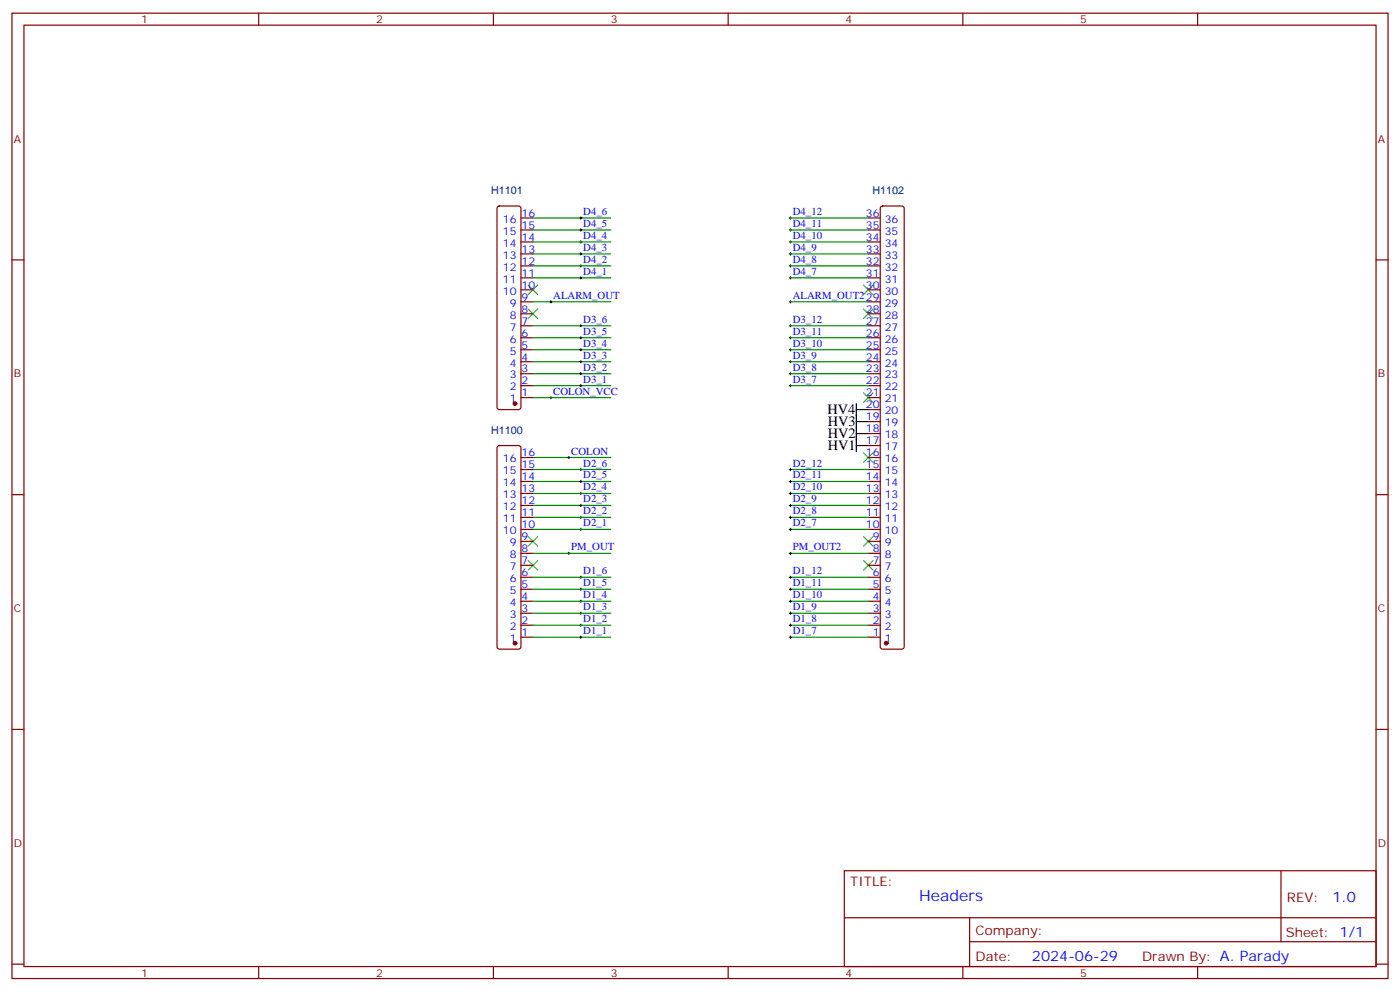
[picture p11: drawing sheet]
<svg xmlns="http://www.w3.org/2000/svg" width="412mm" height="292mm" viewBox="0 0 412 292" stroke-linecap="round" stroke-linejoin="round" font-family="sans-serif">
<g fill="none" stroke="#870000" stroke-width=".35">
<path d="M3.5 3.9h405.4v284.3h-405.4zM7.1 7.4h398.2v277.3h-398.2zM76.2 3.9v3.5M145.3 3.9v3.5M214.5 3.9v3.5M283.6 3.9v3.5M352.8 3.9v3.5M3.5 76.6h3.6M146.6 60.9l.5-.2h5.7l.5 .2 .2 .5v58.5l-.3 .5-.4 .3h-5.7l-.5-.3-.2-.5v-58.5zM153.5 78.3h3.5M153.5 74.8h3.5M153.5 71.3h3.5"/>
<path d="M153.5 67.7h3.5M153.5 64.2h3.5M255.8 78.3h3.5M255.8 74.8h3.5M255.8 71.3h3.5M255.8 67.7h3.5M255.8 64.2h3.5M259.5 60.9l.5-.2h5.6l.5 .2 .2 .5v129.1l-.2 .5-.5 .2h-5.6l-.5-.2-.2-.5v-129.1zM405.3 76.6h3.6M153.5 99.5h3.5M153.5 96h3.5M153.5 92.4h3.5"/>
<path d="M153.5 88.9h3.5M153.5 85.4h3.5M153.5 81.8h3.5M255.8 99.5h3.5M255.8 96h3.5M255.8 92.4h3.5M255.8 88.9h3.5M255.8 85.4h3.5M255.8 81.8h3.5M153.5 117.1h3.5M153.5 113.6h3.5M153.5 110.1h3.5"/>
<path d="M153.5 106.5h3.5M153.5 103h3.5M255.8 117.1h3.5M255.8 113.6h3.5M255.8 110.1h3.5M255.8 106.5h3.5M255.8 103h3.5M146.6 131.4l.5-.2h5.7l.5 .2 .2 .5v58.6l-.3 .5-.4 .2h-5.7l-.5-.2-.2-.5v-58.6zM153.5 138.3h3.5M153.5 134.8h3.5M255.8 138.3h3.5M255.8 134.8h3.5"/>
<path d="M255.8 131.2h3.5M255.8 127.7h3.5M255.8 124.2h3.5M255.8 120.7h3.5M3.5 145.7h3.6M153.5 159.5h3.5M153.5 155.9h3.5M153.5 152.4h3.5M153.5 148.9h3.5M153.5 145.3h3.5M153.5 141.8h3.5M255.8 159.5h3.5"/>
<path d="M255.8 155.9h3.5M255.8 152.4h3.5M255.8 148.9h3.5M255.8 145.3h3.5M255.8 141.8h3.5M405.3 145.7h3.6M153.5 177.1h3.5M153.5 173.6h3.5M153.5 170h3.5M153.5 166.5h3.5M153.5 163h3.5M255.8 177.1h3.5"/>
<path d="M255.8 173.6h3.5M255.8 170h3.5M255.8 166.5h3.5M255.8 163h3.5M153.5 187.7h3.5M153.5 184.2h3.5M153.5 180.6h3.5M255.8 187.7h3.5M255.8 184.2h3.5M255.8 180.6h3.5M3.5 214.8h3.6M405.3 214.8h3.6"/>
<path d="M248.7 256.5h156.6v28.2h-156.6zM377.3 256.5v20.9M248.7 270.3h156.5M285.6 277.4h119.6M285.6 270.3v14.1M3.5 284h3.6M76.2 284.7v3.5M145.3 284.7v3.5M214.5 284.7v3.5M283.6 284.7v3.5M352.8 284.7v3.5M405.3 284h3.6"/>
</g>
<g fill="none" stroke="#3c3" stroke-width=".35">
<path d="M155.6 91l2.8 2.8M155.6 84l2.8 2.8M158.4 91l-2.8 2.8M158.4 84l-2.8 2.8M254.4 91l2.8 2.8M254.4 84l2.8 2.8M257.2 91l-2.8 2.8M257.2 84l-2.8 2.8M254.4 115.7l2.8 2.8M257.2 115.7l-2.8 2.8M254.4 133.4l2.8 2.8M257.2 133.4l-2.8 2.8"/>
<path d="M155.6 158l2.8 2.9M158.4 158l-2.8 2.9M254.4 158l2.8 2.9M257.2 158l-2.8 2.9M155.6 165.1l2.8 2.8M158.4 165.1l-2.8 2.8M254.4 165.1l2.8 2.8M257.2 165.1l-2.8 2.8"/>
</g>
<g fill="#870000" stroke="#870000" stroke-width=".35">
<circle cx="151.7" cy="118.9" r=".53"/>
<circle cx="151.7" cy="189.4" r=".53"/>
<circle cx="261.1" cy="189.4" r=".53"/>
</g>
<path d="M252.2 118.9v14.1M252.2 120.7h3.6M252.2 124.2h3.6M252.2 127.7h3.6M252.2 131.2h3.6" fill="none" stroke="#000" stroke-width=".35"/>
<g fill="none" stroke="#008700" stroke-width=".35">
<path d="M157 78.3h22.9M157 64.2h22.9M157 67.7h22.9M157 71.3h22.9M157 74.8h22.9M232.8 78.3h23M232.8 64.2h23M232.8 67.7h23M232.8 71.3h23M232.8 74.8h23M157 81.8h22.9M157 88.9h22.9"/>
<path d="M157 96h22.9M157 99.5h22.9M232.8 81.8h23M232.8 88.9h23M232.8 96h23M232.8 99.5h23M157 103h22.9M157 110.1h22.9M157 106.5h22.9M157 113.6h22.9M157 117.1h22.9M232.8 103h23"/>
<path d="M232.8 110.1h23M232.8 106.5h23M232.8 113.6h23M157 138.3h22.9M157 134.8h22.9M232.8 138.3h23M157 145.3h22.9M157 141.8h22.9M157 148.9h22.9M157 152.4h22.9M157 155.9h22.9M232.8 145.3h23"/>
<path d="M232.8 141.8h23M232.8 148.9h23M232.8 152.4h23M232.8 155.9h23M157 177.1h22.9M157 170h22.9M157 173.6h22.9M157 163h22.9M232.8 177.1h23M232.8 170h23M232.8 173.6h23M232.8 163h23"/>
<path d="M157 187.7h22.9M157 184.2h22.9M157 180.6h22.9M232.8 187.7h23M232.8 184.2h23M232.8 180.6h23"/>
</g>
<g fill="none" stroke="#000" stroke-width=".29">
<path d="M170.7 78.3h.7M170.7 64.2h.7M170.7 67.7h.7M170.7 71.3h.7M170.7 74.8h.7M171.1 63.9v.7M171.1 67.4v.7M171.1 70.9v.7M171.1 74.4v.7M171.1 78v.7M232.5 78.3h.7M232.5 64.2h.7"/>
<path d="M232.5 67.7h.7M232.5 71.3h.7M232.5 74.8h.7M232.8 63.9v.7M232.8 67.4v.7M232.8 70.9v.7M232.8 74.4v.7M232.8 78v.7M161.9 88.9h.7M162.3 88.5v.8M170.7 81.8h.7M170.7 96h.7"/>
<path d="M170.7 99.5h.7M171.1 81.5v.7M171.1 95.6v.7M171.1 99.1v.7M232.5 81.8h.7M232.5 88.9h.7M232.5 96h.7M232.5 99.5h.7M232.8 81.5v.7M232.8 88.5v.8M232.8 95.6v.7M232.8 99.1v.7"/>
<path d="M161.9 117.1h.7M162.3 116.8v.7M170.7 103h.7M170.7 106.5h.7M170.7 110.1h.7M170.7 113.6h.7M171.1 102.7v.7M171.1 106.2v.7M171.1 109.7v.7M171.1 113.2v.7M232.5 103h.7M232.5 106.5h.7"/>
<path d="M232.5 110.1h.7M232.5 113.6h.7M232.8 102.7v.7M232.8 106.2v.7M232.8 109.7v.7M232.8 113.2v.7M167.2 134.8h.7M167.6 134.4v.7M170.7 138.3h.7M171.1 137.9v.7M232.5 138.3h.7M232.8 137.9v.7"/>
<path d="M170.7 145.3h.7M170.7 141.8h.7M170.7 148.9h.7M170.7 152.4h.7M170.7 155.9h.7M171.1 141.5v.7M171.1 145v.7M171.1 148.5v.7M171.1 152v.8M171.1 155.6v.7M232.5 145.3h.7M232.5 141.8h.7"/>
<path d="M232.5 148.9h.7M232.5 152.4h.7M232.5 155.9h.7M232.8 141.5v.7M232.8 145v.7M232.8 148.5v.7M232.8 152v.8M232.8 155.6v.7M167.2 163h.7M167.6 162.6v.7M170.7 177.1h.7M170.7 173.6h.7"/>
<path d="M170.7 170h.7M171.1 169.7v.7M171.1 173.2v.7M171.1 176.7v.7M232.5 177.1h.7M232.5 173.6h.7M232.5 170h.7M232.5 163h.7M232.8 162.6v.7M232.8 169.7v.7M232.8 173.2v.7M232.8 176.7v.7"/>
<path d="M170.7 184.2h.7M170.7 180.6h.7M170.7 187.7h.7M171.1 180.3v.7M171.1 183.8v.7M171.1 187.3v.7M232.5 184.2h.7M232.5 180.6h.7M232.5 187.7h.7M232.8 180.3v.7M232.8 183.8v.7M232.8 187.3v.7"/>
</g>
<text font-size="4.6" fill="#00f" x="270.8" y="265.5">Headers</text>
<g font-size="4.2">
<text x="243.7" y="122.1">HV4</text>
<text x="243.8" y="125.6">HV3</text>
<text x="243.8" y="129.1">HV2</text>
<text x="243.8" y="132.6">HV1</text>
</g>
<g font-size="4.2" fill="#00f">
<text x="392.5" y="265.7">1.0</text>
<text x="304" y="283.1">2024-06-29</text>
</g>
<g font-size="3.9" fill="#800">
<text x="250.5" y="261.1">TITLE:</text>
<text x="379.1" y="265.7">REV:</text>
<text x="287.4" y="275.3">Company:</text>
<text x="378.7" y="275.9">Sheet: 1/1</text>
<text x="287.4" y="282.9">Date:</text>
<text x="336.4" y="283">Drawn By: A. Parady</text>
</g>
<g font-size="3.2" fill="#800">
<text x="41.6" y="6.9">1</text>
<text x="110.8" y="6.9">2</text>
<text x="179.9" y="6.9">3</text>
<text x="249.1" y="6.9">4</text>
<text x="318.2" y="6.9">5</text>
<text x="4.1" y="42">A</text>
<text x="405.9" y="42">A</text>
<text x="4.1" y="111.1">B</text>
<text x="405.9" y="111.1">B</text>
<text x="4.1" y="180.3">C</text>
<text x="405.9" y="180.3">C</text>
<text x="4.1" y="249.4">D</text>
<text x="405.9" y="249.4">D</text>
<text x="41.6" y="287.7">1</text>
<text x="110.8" y="287.7">2</text>
<text x="179.9" y="287.7">3</text>
<text x="249.1" y="287.7">4</text>
<text x="318.2" y="287.7">5</text>
</g>
<g font-size="3.2" fill="#000080">
<text x="144.6" y="57.2">H1101</text>
<text x="257" y="57.2">H1102</text>
<text x="144.6" y="127.7">H1100</text>
</g>
<g font-size="3.2" fill="#00f">
<text x="148.1" y="65.6">16</text>
<text x="153.6" y="63.9">16</text>
<text x="171.8" y="63.3">D4_6</text>
<text x="233.5" y="63.3">D4_12</text>
<text x="255.1" y="63.9">36</text>
<text x="260.6" y="65.6">36</text>
<text x="148.1" y="69.1">15</text>
<text x="153.6" y="70.9">14</text>
<text x="153.6" y="67.4">15</text>
<text x="171.8" y="66.9">D4_5</text>
<text x="171.8" y="70.4">D4_4</text>
<text x="233.5" y="70.4">D4_10</text>
<text x="233.5" y="66.9">D4_11</text>
<text x="255.1" y="70.9">34</text>
<text x="255.1" y="67.4">35</text>
<text x="260.6" y="69.1">35</text>
<text x="148.1" y="76.2">13</text>
<text x="148.1" y="72.7">14</text>
<text x="153.6" y="78">12</text>
<text x="153.6" y="74.4">13</text>
<text x="171.8" y="77.4">D4_2</text>
<text x="171.8" y="73.9">D4_3</text>
<text x="233.5" y="73.9">D4_9</text>
<text x="233.5" y="77.4">D4_8</text>
<text x="255.1" y="78">32</text>
<text x="255.1" y="74.4">33</text>
<text x="260.6" y="76.2">33</text>
<text x="260.6" y="72.7">34</text>
<text x="148.1" y="83.3">11</text>
<text x="148.1" y="79.7">12</text>
<text x="153.6" y="81.5">11</text>
<text x="171.8" y="81">D4_1</text>
<text x="233.5" y="81">D4_7</text>
<text x="255.1" y="81.5">31</text>
<text x="260.6" y="83.3">31</text>
<text x="260.6" y="79.7">32</text>
<text x="148.1" y="86.8">10</text>
<text x="153.6" y="88.5">9</text>
<text x="153.6" y="85">10</text>
<text x="163" y="88">ALARM_OUT</text>
<text x="233.5" y="88">ALARM_OUT229</text>
<text x="255.1" y="85">30</text>
<text x="260.6" y="86.8">30</text>
<text x="150.1" y="93.8">8</text>
<text x="150.1" y="90.3">9</text>
<text x="153.6" y="95.6">7</text>
<text x="153.6" y="92.1">8</text>
<text x="171.8" y="95.1">D3_6</text>
<text x="233.5" y="95.1">D3_12</text>
<text x="255.1" y="95.6">27</text>
<text x="255.1" y="92.1">28</text>
<text x="260.6" y="93.8">28</text>
<text x="260.6" y="90.3">29</text>
<text x="150.1" y="100.9">6</text>
<text x="150.1" y="97.4">7</text>
<text x="153.6" y="99.1">6</text>
<text x="171.8" y="98.6">D3_5</text>
<text x="233.5" y="98.6">D3_11</text>
<text x="255.1" y="99.1">26</text>
<text x="260.6" y="100.9">26</text>
<text x="260.6" y="97.4">27</text>
<text x="150.1" y="108">4</text>
<text x="150.1" y="104.4">5</text>
<text x="153.6" y="106.2">4</text>
<text x="153.6" y="102.7">5</text>
<text x="171.8" y="102.1">D3_4</text>
<text x="171.8" y="105.7">D3_3</text>
<text x="233.5" y="105.7">D3_9</text>
<text x="233.5" y="102.1">D3_10</text>
<text x="255.1" y="106.2">24</text>
<text x="255.1" y="102.7">25</text>
<text x="260.6" y="108">24</text>
<text x="260.6" y="104.4">25</text>
<text x="150.1" y="111.5">3</text>
<text x="153.6" y="113.2">2</text>
<text x="153.6" y="109.7">3</text>
<text x="171.8" y="109.2">D3_2</text>
<text x="171.8" y="112.7">D3_1</text>
<text x="233.5" y="109.2">D3_8</text>
<text x="233.5" y="112.7">D3_7</text>
<text x="255.1" y="113.2">22</text>
<text x="255.1" y="109.7">23</text>
<text x="260.6" y="111.5">23</text>
<text x="150.1" y="118.5">1</text>
<text x="150.1" y="115">2</text>
<text x="153.6" y="116.8">1</text>
<text x="163" y="116.2">COLON_VCC</text>
<text x="255.1" y="116.8">21</text>
<text x="260.6" y="118.5">21</text>
<text x="260.6" y="115">22</text>
<text x="255.1" y="123.8">19</text>
<text x="255.1" y="120.3">20</text>
<text x="260.6" y="125.6">19</text>
<text x="260.6" y="122.1">20</text>
<text x="255.1" y="130.9">17</text>
<text x="255.1" y="127.4">18</text>
<text x="260.6" y="129.1">18</text>
<text x="148.1" y="136.2">16</text>
<text x="153.6" y="137.9">15</text>
<text x="153.6" y="134.4">16</text>
<text x="168.3" y="133.9">COLON</text>
<text x="171.8" y="137.4">D2_6</text>
<text x="233.5" y="137.4">D2_12</text>
<text x="255.1" y="137.9">15</text>
<text x="255.1" y="134.4">16</text>
<text x="260.6" y="136.2">16</text>
<text x="260.6" y="132.6">17</text>
<text x="148.1" y="143.2">14</text>
<text x="148.1" y="139.7">15</text>
<text x="153.6" y="141.5">14</text>
<text x="171.8" y="140.9">D2_5</text>
<text x="233.5" y="140.9">D2_11</text>
<text x="255.1" y="141.5">14</text>
<text x="260.6" y="143.2">14</text>
<text x="260.6" y="139.7">15</text>
<text x="148.1" y="146.8">13</text>
<text x="153.6" y="148.5">12</text>
<text x="153.6" y="145">13</text>
<text x="171.8" y="144.5">D2_4</text>
<text x="171.8" y="148">D2_3</text>
<text x="233.5" y="148">D2_9</text>
<text x="233.5" y="144.5">D2_10</text>
<text x="255.1" y="148.5">12</text>
<text x="255.1" y="145">13</text>
<text x="260.6" y="146.8">13</text>
<text x="148.1" y="153.8">11</text>
<text x="148.1" y="150.3">12</text>
<text x="153.6" y="155.6">10</text>
<text x="153.6" y="152">11</text>
<text x="171.8" y="151.5">D2_2</text>
<text x="171.8" y="155">D2_1</text>
<text x="233.5" y="155">D2_7</text>
<text x="233.5" y="151.5">D2_8</text>
<text x="255.1" y="155.6">10</text>
<text x="255.1" y="152">11</text>
<text x="260.6" y="153.8">11</text>
<text x="260.6" y="150.3">12</text>
<text x="148.1" y="157.3">10</text>
<text x="150.1" y="160.9">9</text>
<text x="153.6" y="159.1">9</text>
<text x="257.1" y="159.1">9</text>
<text x="260.6" y="160.9">9</text>
<text x="260.6" y="157.3">10</text>
<text x="150.1" y="167.9">7</text>
<text x="150.1" y="164.4">8</text>
<text x="153.6" y="166.2">7</text>
<text x="153.6" y="162.6">8</text>
<text x="168.3" y="162.1">PM_OUT</text>
<text x="233.5" y="162.1">PM_OUT2</text>
<text x="257.1" y="166.2">7</text>
<text x="257.1" y="162.6">8</text>
<text x="260.6" y="167.9">7</text>
<text x="260.6" y="164.4">8</text>
<text x="150.1" y="171.5">6</text>
<text x="153.6" y="173.2">5</text>
<text x="153.6" y="169.7">6</text>
<text x="171.8" y="172.7">D1_5</text>
<text x="171.8" y="169.2">D1_6</text>
<text x="233.5" y="169.2">D1_12</text>
<text x="233.5" y="172.7">D1_11</text>
<text x="257.1" y="173.2">5</text>
<text x="257.1" y="169.7">6</text>
<text x="260.6" y="171.5">6</text>
<text x="150.1" y="178.5">4</text>
<text x="150.1" y="175">5</text>
<text x="153.6" y="176.7">4</text>
<text x="171.8" y="179.7">D1_3</text>
<text x="171.8" y="176.2">D1_4</text>
<text x="233.5" y="176.2">D1_10</text>
<text x="233.5" y="179.7">D1_9</text>
<text x="257.1" y="176.7">4</text>
<text x="260.6" y="178.5">4</text>
<text x="260.6" y="175">5</text>
<text x="150.1" y="185.6">2</text>
<text x="150.1" y="182">3</text>
<text x="153.6" y="183.8">2</text>
<text x="153.6" y="180.3">3</text>
<text x="171.8" y="183.3">D1_2</text>
<text x="233.5" y="183.3">D1_8</text>
<text x="257.1" y="183.8">2</text>
<text x="257.1" y="180.3">3</text>
<text x="260.6" y="185.6">2</text>
<text x="260.6" y="182">3</text>
<text x="150.1" y="189.1">1</text>
<text x="153.6" y="187.3">1</text>
<text x="171.8" y="186.8">D1_1</text>
<text x="233.5" y="186.8">D1_7</text>
<text x="257.1" y="187.3">1</text>
<text x="260.6" y="189.1">1</text>
</g>
</svg>
